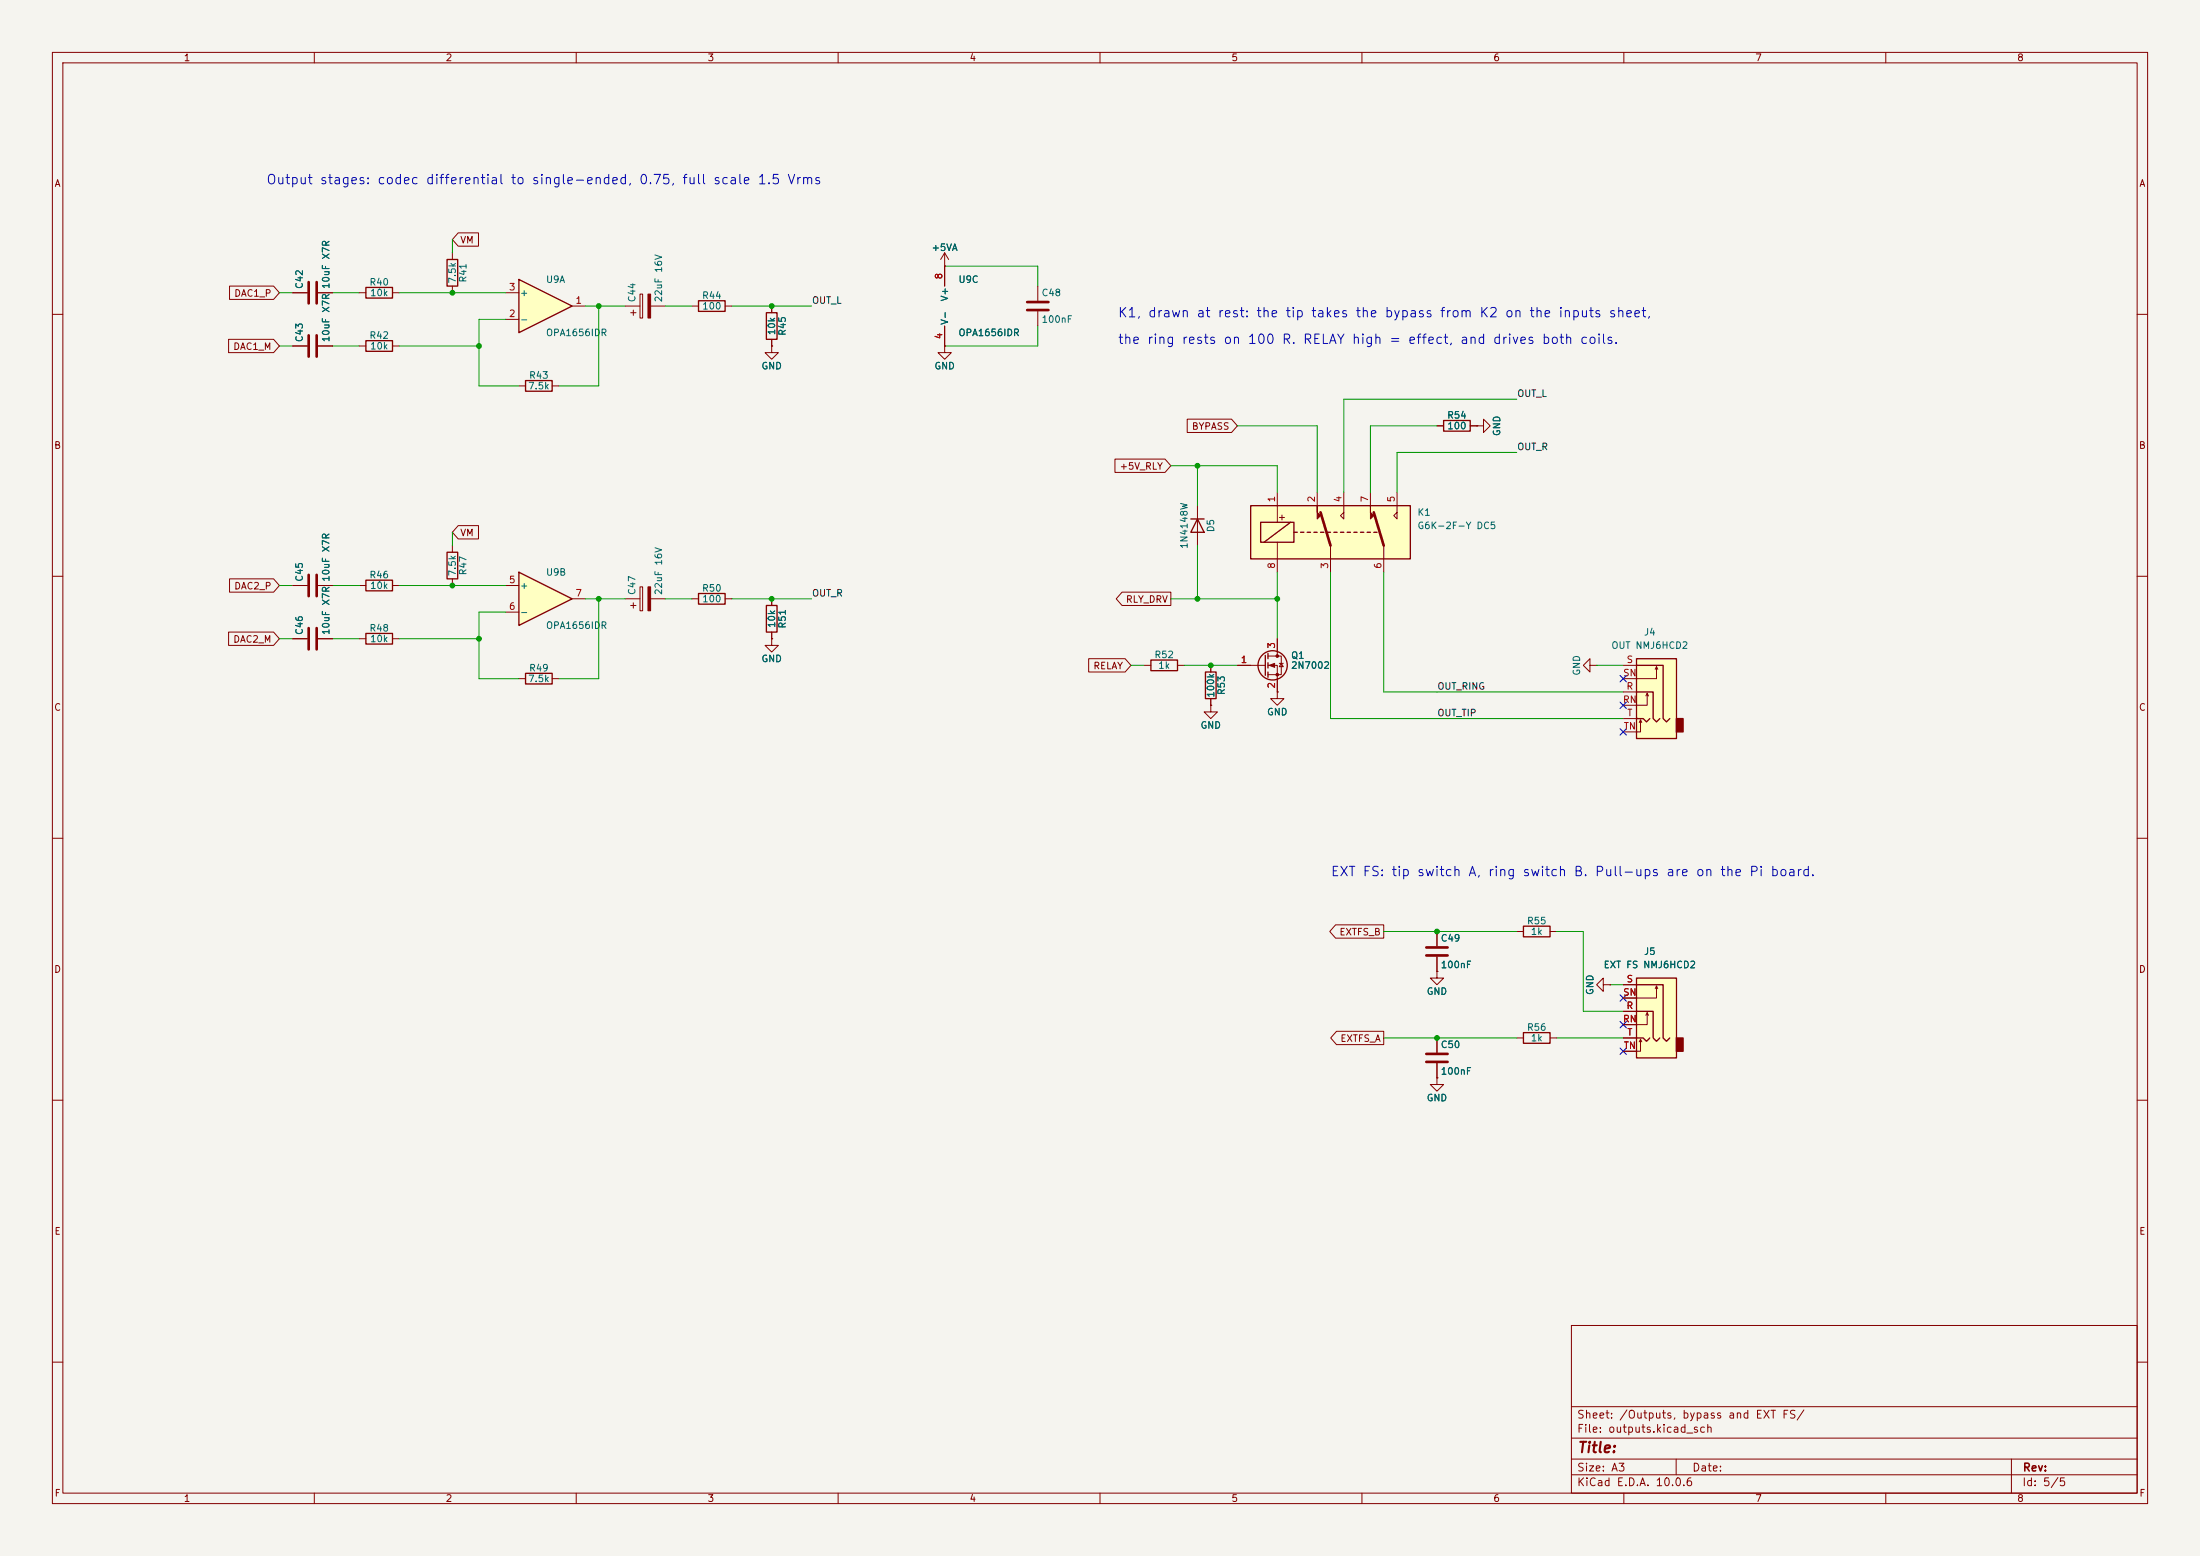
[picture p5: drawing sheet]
<svg xmlns="http://www.w3.org/2000/svg" width="420mm" height="297mm" viewBox="0 0 420 297" stroke-linecap="round" stroke-linejoin="round" font-family="sans-serif">
<path d="M0 0h420v297h-420z" fill="#f5f4ef" stroke="#f5f4ef" stroke-width=".19"/>
<g fill="none" stroke="#840000" stroke-width=".19">
<path d="M10 10h400v277h-400zM12 12h396v273h-396zM60 10v2M110 10v2M160 10v2M210 10v2M260 10v2M310 10v2M360 10v2M55.9 55.9h2.8M60.7 55.9h2.8M68.6 55.9h1.2"/>
<path d="M74.9 55.9h1.3M86.4 48.3v1.2M86.4 54.6v1.3M119.4 58.4h2.8M120.4 59.7h1M120.9 59.2v1M122.2 56.1h.5v4.6h-.5zM124.2 58.4h2.8M147.3 58.4v1.3M180.3 50.8v3.8M10 60h2M147.3 64.8v1.2"/>
<path d="M180.3 62.2v3.8M408 60h2M228.6 96.5v7.6M10 110h2M86.4 104.1v1.3M86.4 110.5v1.3M408 110h2M99.1 129.5h1.2M105.4 129.5h1.3M218.4 127h1.3M224.8 127h1.3M231.1 134.6v1.3h1.3l-1.3 1.3-1.2-1.3h1.2"/>
<path d="M231.1 134.6h.1M231.1 127v1.3M231.1 133.4v1.2M10 160h2M408 160h2M10 210h2M408 210h2M300 253h108v32h-108zM10 260h2M300 278.5h108M300 274.5h108M300 268.5h108"/>
<path d="M320 278.5v3M384 278.5v6.5M408 260h2M60 285v2M110 285v2M160 285v2M210 285v2M260 285v2M300 281.5h108M310 285v2M360 285v2"/>
</g>
<path d="M69.8 54.9h5.1v2h-5.1zM85.3 49.5h2.1v5.1h-2.1zM146.3 59.7h2v5.1h-2zM227.3 99.1h2.6M228.6 99.1l1.3 2.5h-2.6zM85.3 105.4h2.1v5.1h-2.1zM100.3 128.5h5.1v2.1h-5.1zM219.7 126h5.1v2h-5.1zM230.1 128.3h2.1v5.1h-2.1z" fill="none" stroke="#840000" stroke-width=".25"/>
<path d="M123.7 56.1h.5v4.6h-.5z" fill="#840000" stroke="#840000" stroke-width=".19"/>
<path d="M58.9 53.8v4.1M60.5 53.8v4.1" fill="none" stroke="#840000" stroke-width=".51"/>
<path d="M99.1 53.3l10.1 5.1-10.1 5.1z" fill="#ffffc2"/>
<path d="M99.1 53.3l10.1 5.1-10.1 5.1z" fill="none" stroke="#840000" stroke-width=".25"/>
<path d="M96.5 55.9h2.6M109.2 58.4h2.6M96.5 61h2.6M274.3 205.7v1.3h1.3l-1.3 1.3-1.3-1.3h1.3M274.3 205.7h.1" fill="none" stroke="#840000" stroke-width=".19"/>
<path d="M99.1 109.2l10.1 5.1-10.1 5.1z" fill="#ffffc2"/>
<path d="M133.3 57.4h5.1v2h-5.1zM100.3 72.6h5.1v2.1h-5.1zM275.6 80.3h5.1v2h-5.1zM99.1 109.2l10.1 5.1-10.1 5.1zM290.8 176.8h5.1v2h-5.1zM290.8 197.1h5.1v2h-5.1z" fill="none" stroke="#840000" stroke-width=".25"/>
<g fill="none" stroke="#840000" stroke-width=".19">
<path d="M132.1 58.4h1.2M138.4 58.4h1.3M99.1 73.7h1.2M105.4 73.7h1.3M147.3 66v1.3h1.3l-1.3 1.3-1.3-1.3h1.3M147.3 66h.1M274.3 81.3h1.3M280.7 81.3h1.2M281.9 81.3h1.3v-1.3l1.3 1.3-1.3 1.3v-1.3M281.9 81.3h.1M96.5 111.8h2.6M96.5 116.8h2.6"/>
<path d="M109.2 114.3h2.6M274.3 177.8v2.8M289.6 177.8h1.2M295.9 177.8h1.3M274.3 185.4v1.3h1.3l-1.3 1.3-1.3-1.3h1.3M274.3 185.4h.1M274.3 182.6v2.8M274.3 198.1v2.8M289.6 198.1h1.2M295.9 198.1h1.3M306.1 188v-1.3l-1.3 1.3 1.3 1.2v-1.2h1.2M307.3 188h.1"/>
<path d="M274.3 202.9v2.8"/>
</g>
<path d="M272.3 180.8h4.1M272.3 182.4h4.1M272.3 201.2h4.1M272.3 202.7h4.1" fill="none" stroke="#840000" stroke-width=".51"/>
<path d="M312.4 186.7h7.6v15.2h-7.6z" fill="#ffffc2"/>
<path d="M320 198.1h1.3v2.6h-1.3z" fill="#840000" stroke="#840000" stroke-width=".25"/>
<g fill="none" stroke="#840000" stroke-width=".25">
<path d="M241.6 125.1v3.8M242.1 124.7v1M242.1 126.5v1M242.1 128.3v1M312.4 186.7h7.6v15.2h-7.6zM312.4 193h3.2v5.1l.6 .7 .7-.7M312.4 198.1h1.3l.6 .7 .7-.7M312.4 188h5.1v10.1l.6 .7 .7-.7"/>
<circle cx="243" cy="127" r="2.79"/>
</g>
<g fill="none" stroke="#840000" stroke-width=".19">
<path d="M236.2 127h5.4M242.1 125.2h2.5v3.6h-2.5M242.1 127h1.7v5.1M243.8 132.1v1.3h1.3l-1.3 1.2-1.2-1.2h1.2M243.8 132.1h.1M243.8 121.9v3.3M244.2 126.6h.8M244.6 126.6l.4 .7h-.8zM309.9 193h2.5M309.9 188h2.5M309.9 198.1h2.5M313.2 198.4l-.3 .5"/>
<path d="M313.4 198.9l-.2-.5v2.3h-3.3M314.5 193.3l-.3 .5M314.7 193.8l-.2-.5v2.3h-4.6M316.2 188.2l-.2 .5M316.5 188.7l-.3-.5v2.3h-6.3"/>
</g>
<g fill="#840000" stroke="#840000" stroke-width=".19">
<path d="M242.3 127l1-.4v.8z"/>
<circle cx="243.8" cy="125.2" r=".25"/>
<circle cx="243.8" cy="128.8" r=".25"/>
</g>
<path d="M238.8 96.5h30.4v10.2h-30.4z" fill="#ffffc2"/>
<g fill="none" stroke="#840000" stroke-width=".25">
<path d="M238.8 96.5h30.4v10.2h-30.4zM240.7 99.7h6.3v3.8h-6.3zM246.4 99.7l-5.1 3.8M247 101.6h.6M248.3 101.6h.6M249.6 101.6h.6M250.8 101.6h.7M252.1 101.6h.6M253.4 101.6h.6M254.6 101.6h.7M255.9 101.6h.6M257.2 101.6h.6"/>
<path d="M258.4 101.6h.7M259.7 101.6h.6M261 101.6h.6M262.3 101.6h.6"/>
</g>
<path d="M243.8 94v5.7M251.5 94v2.5M256.5 94v5.1l-.6-.7 .6-.6M261.6 94v2.5M266.7 94v5.1l-.6-.7 .6-.6M243.8 103.5v5.7M254 104.1v5.1M264.2 104.1v5.1M303.5 127v-1.3l-1.2 1.3 1.2 1.3v-1.3h1.3M304.8 127h.1" fill="none" stroke="#840000" stroke-width=".19"/>
<g fill="#840000" stroke="#840000" stroke-width=".19">
<path d="M251.5 96.5v1.3l.6 .6-.6 .7z"/>
<path d="M261.6 96.5v1.3l.7 .6-.7 .7z"/>
</g>
<path d="M252.1 97.8l1.9 6.3M262.3 97.8l1.9 6.3" fill="none" stroke="#840000" stroke-width=".51"/>
<path d="M312.4 125.7h7.6v15.3h-7.6z" fill="#ffffc2"/>
<path d="M320 137.2h1.3v2.5h-1.3z" fill="#840000" stroke="#840000" stroke-width=".25"/>
<path d="M69.8 65h5.1v2.1h-5.1zM69.8 110.7h5.1v2.1h-5.1zM133.3 113.3h5.1v2h-5.1zM146.3 115.6h2v5.1h-2zM69.8 120.9h5.1v2h-5.1zM312.4 125.7h7.6v15.3h-7.6zM312.4 132.1h3.2v5.1l.6 .6 .7-.6M312.4 137.2h1.3l.6 .6 .7-.6M312.4 127h5.1v10.2l.6 .6 .7-.6" fill="none" stroke="#840000" stroke-width=".25"/>
<g fill="none" stroke="#840000" stroke-width=".19">
<path d="M43.8 54.6h8.4l1.1 1.3-1.1 1.3h-8.4zM55.9 55.9h2.8M60.7 55.9h2.8M87.5 44.4h3.8v2.6h-3.8l-1.1-1.3zM147.3 58.4v1.3M180.3 50.8h.1M180.3 48.3l-.7 1.2M180.3 48.3l.8 1.2M180.3 48.3v6.3M198.1 54.6v2.8M198.1 59.4v2.8M43.6 64.8h8.6l1.1 1.2-1.1 1.3h-8.6z"/>
<path d="M55.9 66h2.8M60.7 66h2.8M68.6 66h1.2M74.9 66h1.3M147.3 66h.1M147.3 64.8v1.2M180.3 66v1.3h1.3l-1.3 1.3-1.2-1.3h1.2M180.3 66h.1M180.3 62.2v3.8M212.8 87.6h9.6l1.1 1.3-1.1 1.3h-9.6zM226.6 80h8.5l1.1 1.3-1.1 1.3h-8.5zM274.3 81.3h1.3"/>
<path d="M280.7 81.3h1.2M281.9 81.3h.1M43.8 110.5h8.4l1.1 1.3-1.1 1.2h-8.4zM55.9 111.8h2.8M60.7 111.8h2.8M68.6 111.8h1.2M74.9 111.8h1.3M87.5 100.3h3.8v2.6h-3.8l-1.1-1.3zM119.4 114.3h2.8M120.4 115.6h1M120.9 115.1v1M122.2 112h.5v4.6h-.5z"/>
<path d="M124.2 114.3h2.8M132.1 114.3h1.2M138.4 114.3h1.3M147.3 114.3v1.3M214.2 113h9.3v2.6h-9.3l-1.1-1.3zM43.6 120.6h8.6l1.1 1.3-1.1 1.3h-8.6zM55.9 121.9h2.8M60.7 121.9h2.8M68.6 121.9h1.2M74.9 121.9h1.3M147.3 121.9v1.3h1.3l-1.3 1.3-1.3-1.3h1.3M147.3 121.9h.1"/>
<path d="M147.3 120.7v1.2M207.8 125.7h7l1.1 1.3-1.1 1.3h-7zM231.1 134.6h.1M231.1 127v1.3M231.1 133.4v1.2M236.2 127h2.6M243.8 132.1h.1M243.8 121.9v2.6M243.8 129.5v2.6M309.9 132.1h2.5M309.9 127h2.5M309.9 137.2h2.5"/>
<path d="M313.2 137.4l-.3 .5M313.4 137.9l-.2-.5v2.3h-3.3M314.5 132.3l-.3 .5M314.7 132.8l-.2-.5v2.3h-4.6M316.2 127.3l-.2 .5M316.5 127.8l-.3-.5v2.2h-6.3M255 176.5h9.2v2.6h-9.2l-1.1-1.3zM274.3 177.8v2.8M255.1 196.8h9.1v2.6h-9.1l-1.1-1.3zM274.3 185.4h.1M274.3 182.6v2.8M274.3 198.1v2.8"/>
<path d="M307.3 188h.1M309.9 193h2.5M309.9 195.6h2.5M309.9 188h2.5M309.9 190.5h2.5M309.9 198.1h2.5M274.3 205.7h.1M274.3 202.9v2.8M309.9 200.7h2.5"/>
</g>
<path d="M123.7 112h.5v4.6h-.5z" fill="#840000" stroke="#840000" stroke-width=".19"/>
<path d="M196.1 57.7h4.1M196.1 59.2h4.1M58.9 64v4.1M60.5 64v4.1M58.9 109.7v4.1M58.9 119.9v4.1M60.5 109.7v4.1M60.5 119.9v4.1" fill="none" stroke="#840000" stroke-width=".51"/>
<g fill="none" stroke="#009600" stroke-width=".19">
<path d="M53.3 55.9h2.6M63.5 55.9h5.1M76.2 55.9h20.3M86.4 45.7v2.6M111.8 58.4h7.6M114.3 58.4v15.3h-7.6M127 58.4h5.1M139.7 58.4h15.2M180.3 50.8h17.8v3.8M53.3 66h2.6M63.5 66h5.1M76.2 66h15.2"/>
<path d="M96.5 61h-5.1v12.7h7.7M198.1 62.2v3.8h-17.8M289.6 76.2h-33.1v17.8M223.5 88.9h20.3v5.1M228.6 88.9v7.6M236.2 81.3h15.3v12.7M274.3 81.3h-12.7v12.7M289.6 86.4h-22.9v7.6M53.3 111.8h2.6M63.5 111.8h5.1M76.2 111.8h20.3M86.4 101.6v2.5"/>
<path d="M96.5 116.8h-5.1v12.7h7.7M111.8 114.3h7.6M114.3 114.3v15.2h-7.6M127 114.3h5.1M139.7 114.3h15.2M223.5 114.3h20.3M228.6 104.1v10.2M243.8 109.2v12.7M254 109.2v28h55.9M264.2 109.2v22.9h45.7M53.3 121.9h2.6M63.5 121.9h5.1"/>
<path d="M76.2 121.9h15.2M215.9 127h2.5M226.1 127h10.1M304.8 127h5.1M264.2 177.8h25.4M297.2 177.8h5.1v15.2h7.6M264.2 198.1h25.4M297.2 198.1h12.7M307.3 188h2.6"/>
</g>
<path d="M309.3 139.1l1.2 1.2M309.3 134l1.2 1.2M309.3 128.9l1.2 1.2M310.5 139.1l-1.2 1.2M310.5 134l-1.2 1.2M310.5 128.9l-1.2 1.2M309.3 195l1.2 1.2M309.3 189.9l1.2 1.2M310.5 195l-1.2 1.2M310.5 189.9l-1.2 1.2M309.3 200.1l1.2 1.2M310.5 200.1l-1.2 1.2" fill="none" stroke="#000084" stroke-width=".19"/>
<g fill="#009600" stroke="#009600" stroke-width=".19">
<circle cx="243.8" cy="114.3" r=".46"/>
<circle cx="228.6" cy="114.3" r=".46"/>
<circle cx="231.1" cy="127" r=".46"/>
<circle cx="86.4" cy="111.8" r=".46"/>
<circle cx="91.4" cy="121.9" r=".46"/>
<circle cx="228.6" cy="88.9" r=".46"/>
<circle cx="114.3" cy="114.3" r=".46"/>
<circle cx="147.3" cy="58.4" r=".46"/>
<circle cx="147.3" cy="114.3" r=".46"/>
<circle cx="274.3" cy="177.8" r=".46"/>
<circle cx="274.3" cy="198.1" r=".46"/>
<circle cx="91.4" cy="66" r=".46"/>
<circle cx="114.3" cy="58.4" r=".46"/>
<circle cx="86.4" cy="55.9" r=".46"/>
</g>
<text font-size="2" fill="#840000" x="301" y="277.8">Title:</text>
<g font-size="1.8" fill="#0000c2">
<text x="50.7" y="35.6">Output stages: codec differential to single-ended, 0.75, full scale 1.5 Vrms</text>
<text x="213.3" y="61">K1, drawn at rest: the tip takes the bypass from K2 on the inputs sheet,</text>
<text x="213.3" y="66.1">the ring rests on 100 R. RELAY high = effect, and drives both coils.</text>
<text x="253.9" y="167.7">EXT FS: tip switch A, ring switch B. Pull-ups are on the Pi board.</text>
</g>
<g font-size="1.5" fill="#840000">
<text x="300.9" y="273.8">File: outputs.kicad_sch</text>
<text x="300.9" y="271.1">Sheet: /Outputs, bypass and EXT FS/</text>
<text x="300.9" y="281.2">Size: A3</text>
<text x="322.9" y="281.2">Date:</text>
<text x="386" y="281.2">Rev:</text>
<text x="300.9" y="284">KiCad E.D.A. 10.0.6</text>
<text x="385.9" y="284">Id: 5/5</text>
</g>
<g font-size="1.3" fill="#840000">
<text x="35" y="12">1</text>
<text x="85" y="12">2</text>
<text x="135" y="12">3</text>
<text x="185" y="12">4</text>
<text x="235" y="12">5</text>
<text x="285" y="12">6</text>
<text x="335" y="12">7</text>
<text x="385" y="12">8</text>
<text x="10.3" y="36">A</text>
<text x="408.3" y="36">A</text>
<text x="87.8" y="46.8">VM</text>
<text x="44.6" y="56.9">DAC1_P</text>
<text x="44.4" y="67.1">DAC1_M</text>
<text x="227.4" y="82.3">BYPASS</text>
<text x="10.2" y="86">B</text>
<text x="213.6" y="90">+5V_RLY</text>
<text x="408.2" y="86">B</text>
<text x="243.8" y="99.6">+</text>
<text x="87.8" y="102.7">VM</text>
<text x="44.6" y="112.8">DAC2_P</text>
<text x="214.8" y="115.4">RLY_DRV</text>
<text x="44.4" y="123">DAC2_M</text>
<text x="208.6" y="128.1">RELAY</text>
<text x="10.2" y="136">C</text>
<text x="408.2" y="136">C</text>
<text x="255.6" y="178.9">EXTFS_B</text>
<text x="10.2" y="186">D</text>
<text x="408.2" y="186">D</text>
<text x="255.8" y="199.2">EXTFS_A</text>
<text x="10.3" y="236">E</text>
<text x="408.3" y="236">E</text>
<text x="10.3" y="286">F</text>
<text x="35" y="287">1</text>
<text x="85" y="287">2</text>
<text x="135" y="287">3</text>
<text x="185" y="287">4</text>
<text x="235" y="287">5</text>
<text x="285" y="287">6</text>
<text x="335" y="287">7</text>
<text x="385" y="287">8</text>
<text x="408.3" y="286">F</text>
</g>
<g font-size="1.3" fill="#006464">
<text x="177.7" y="48.2">+5VA</text>
<text x="58.1" y="55.3" transform="rotate(-90 58.1 55.3)">C42</text>
<text x="63.2" y="55.3" transform="rotate(-90 63.2 55.3)">10uF X7R</text>
<text x="70.4" y="54.8">R40</text>
<text x="70.5" y="56.8">10k</text>
<text x="87.3" y="54.2" transform="rotate(-90 87.3 54.2)">7.5k</text>
<text x="89.4" y="54" transform="rotate(-90 89.4 54)">R41</text>
<text x="99.2" y="56.8">+</text>
<text x="104.1" y="54.3">U9A</text>
<text x="121.6" y="57.8" transform="rotate(-90 121.6 57.8)">C44</text>
<text x="126.7" y="57.8" transform="rotate(-90 126.7 57.8)">22uF 16V</text>
<text x="133.9" y="57.4">R44</text>
<text x="133.9" y="59.4">100</text>
<text x="181.3" y="57.6" transform="rotate(-90 181.3 57.6)">V+</text>
<text x="182.9" y="54.3">U9C</text>
<text x="198.7" y="56.8">C48</text>
<text x="58.1" y="65.4" transform="rotate(-90 58.1 65.4)">C43</text>
<text x="63.2" y="65.4" transform="rotate(-90 63.2 65.4)">10uF X7R</text>
<text x="70.4" y="65">R42</text>
<text x="99.2" y="61.9">-</text>
<text x="104.1" y="64.5">OPA1656IDR</text>
<text x="148.3" y="64.1" transform="rotate(-90 148.3 64.1)">10k</text>
<text x="150.3" y="64.2" transform="rotate(-90 150.3 64.2)">R45</text>
<text x="181.3" y="62.1" transform="rotate(-90 181.3 62.1)">V-</text>
<text x="182.9" y="64.5">OPA1656IDR</text>
<text x="198.7" y="61.9">100nF</text>
<text x="70.5" y="67">10k</text>
<text x="145.3" y="70.8">GND</text>
<text x="178.3" y="70.8">GND</text>
<text x="100.7" y="74.6">7.5k</text>
<text x="100.9" y="72.6">R43</text>
<text x="276.2" y="80.2">R54</text>
<text x="276.2" y="82.2">100</text>
<text x="286.7" y="83.3" transform="rotate(-90 286.7 83.3)">GND</text>
<text x="232.1" y="101.7" transform="rotate(-90 232.1 101.7)">D5</text>
<text x="270.5" y="98.8">K1</text>
<text x="270.5" y="101.3">G6K-2F-Y DC5</text>
<text x="227" y="104.9" transform="rotate(-90 227 104.9)">1N4148W</text>
<text x="58.1" y="111.1" transform="rotate(-90 58.1 111.1)">C45</text>
<text x="63.2" y="111.1" transform="rotate(-90 63.2 111.1)">10uF X7R</text>
<text x="70.4" y="110.7">R46</text>
<text x="70.5" y="112.7">10k</text>
<text x="87.3" y="110.1" transform="rotate(-90 87.3 110.1)">7.5k</text>
<text x="89.4" y="109.9" transform="rotate(-90 89.4 109.9)">R47</text>
<text x="99.2" y="112.7">+</text>
<text x="104.1" y="110.2">U9B</text>
<text x="121.6" y="113.7" transform="rotate(-90 121.6 113.7)">C47</text>
<text x="126.7" y="113.7" transform="rotate(-90 126.7 113.7)">22uF 16V</text>
<text x="133.9" y="113.2">R50</text>
<text x="99.2" y="117.8">-</text>
<text x="133.9" y="115.3">100</text>
<text x="148.3" y="120" transform="rotate(-90 148.3 120)">10k</text>
<text x="58.1" y="121.3" transform="rotate(-90 58.1 121.3)">C46</text>
<text x="63.2" y="121.3" transform="rotate(-90 63.2 121.3)">10uF X7R</text>
<text x="70.4" y="120.9">R48</text>
<text x="70.5" y="122.9">10k</text>
<text x="104.1" y="120.3">OPA1656IDR</text>
<text x="150.3" y="120.1" transform="rotate(-90 150.3 120.1)">R51</text>
<text x="220.3" y="125.9">R52</text>
<text x="307.5" y="124.2">OUT NMJ6HCD2</text>
<text x="313.7" y="121.6">J4</text>
<text x="100.7" y="130.5">7.5k</text>
<text x="100.9" y="128.5">R49</text>
<text x="145.3" y="126.7">GND</text>
<text x="221" y="128">1k</text>
<text x="246.4" y="126.1">Q1</text>
<text x="246.4" y="128">2N7002</text>
<text x="302" y="129.1" transform="rotate(-90 302 129.1)">GND</text>
<text x="232.1" y="133.3" transform="rotate(-90 232.1 133.3)">100k</text>
<text x="234.1" y="132.8" transform="rotate(-90 234.1 132.8)">R53</text>
<text x="241.8" y="136.9">GND</text>
<text x="229.1" y="139.4">GND</text>
<text x="291.4" y="176.7">R55</text>
<text x="292.1" y="178.8">1k</text>
<text x="274.9" y="180">C49</text>
<text x="274.9" y="185.1">100nF</text>
<text x="306" y="185.1">EXT FS NMJ6HCD2</text>
<text x="313.7" y="182.6">J5</text>
<text x="272.3" y="190.2">GND</text>
<text x="304.5" y="190" transform="rotate(-90 304.5 190)">GND</text>
<text x="291.4" y="197.1">R56</text>
<text x="274.9" y="200.4">C50</text>
<text x="292.1" y="199.1">1k</text>
<text x="274.9" y="205.4">100nF</text>
<text x="272.3" y="210.5">GND</text>
</g>
<g font-size="1.3" fill="#a90000">
<text x="180.2" y="53.4" transform="rotate(-90 180.2 53.4)">8</text>
<text x="97.1" y="55.7">3</text>
<text x="109.8" y="58.3">1</text>
<text x="97.1" y="60.8">2</text>
<text x="180.2" y="64.9" transform="rotate(-90 180.2 64.9)">4</text>
<text x="243.7" y="96" transform="rotate(-90 243.7 96)">1</text>
<text x="251.3" y="96" transform="rotate(-90 251.3 96)">2</text>
<text x="256.4" y="96" transform="rotate(-90 256.4 96)">4</text>
<text x="261.5" y="96" transform="rotate(-90 261.5 96)">7</text>
<text x="266.6" y="96" transform="rotate(-90 266.6 96)">5</text>
<text x="97.1" y="111.6">5</text>
<text x="243.7" y="108.7" transform="rotate(-90 243.7 108.7)">8</text>
<text x="253.9" y="108.7" transform="rotate(-90 253.9 108.7)">3</text>
<text x="264" y="108.7" transform="rotate(-90 264 108.7)">6</text>
<text x="97.1" y="116.7">6</text>
<text x="109.8" y="114.2">7</text>
<text x="243.7" y="123.9" transform="rotate(-90 243.7 123.9)">3</text>
<text x="236.8" y="126.9">1</text>
<text x="243.7" y="131.5" transform="rotate(-90 243.7 131.5)">2</text>
<text x="309.8" y="129.4">SN</text>
<text x="310.4" y="131.9">R</text>
<text x="310.4" y="126.9">S</text>
<text x="309.7" y="134.5">RN</text>
<text x="310.5" y="137">T</text>
<text x="309.9" y="139.6">TN</text>
<text x="309.8" y="190.4">SN</text>
<text x="310.4" y="187.8">S</text>
<text x="309.7" y="195.4">RN</text>
<text x="310.4" y="192.9">R</text>
<text x="310.5" y="198">T</text>
<text x="309.9" y="200.5">TN</text>
</g>
<g font-size="1.3" fill="#0f0f0f">
<text x="154.9" y="58.3">OUT_L</text>
<text x="289.5" y="76.1">OUT_L</text>
<text x="289.5" y="86.2">OUT_R</text>
<text x="154.9" y="114.2">OUT_R</text>
<text x="274.3" y="132">OUT_RING</text>
<text x="274.3" y="137">OUT_TIP</text>
</g>
</svg>
